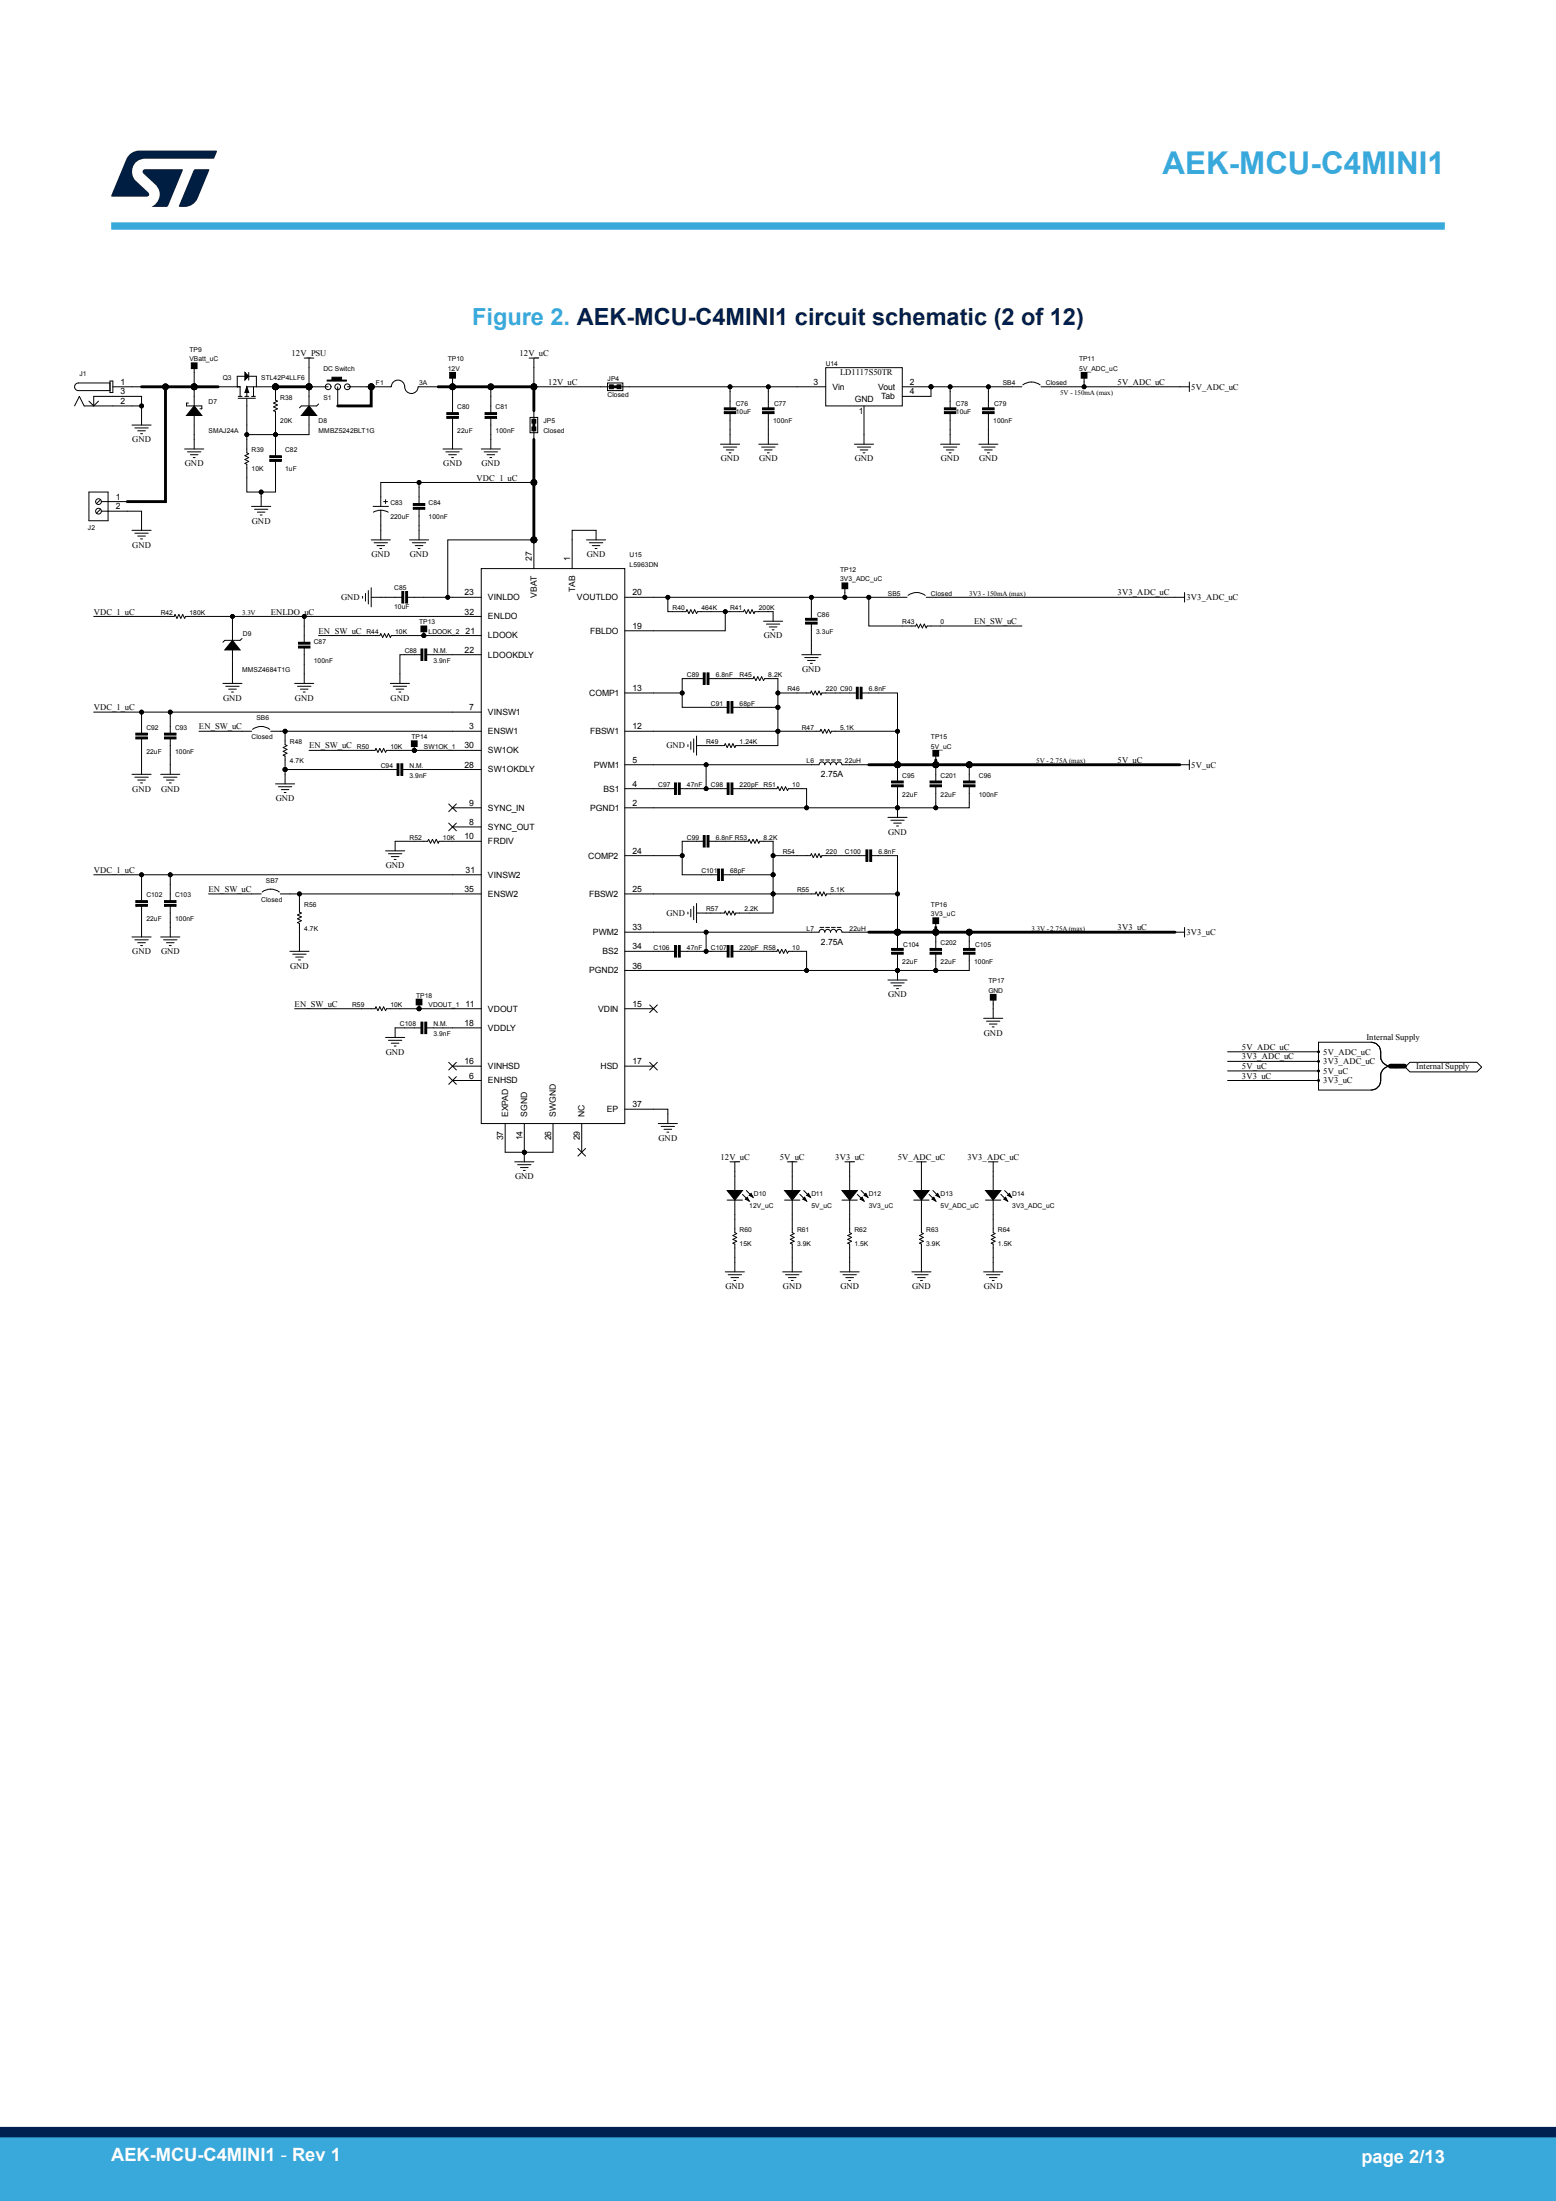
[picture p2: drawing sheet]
<svg xmlns="http://www.w3.org/2000/svg" width="210mm" height="297mm" viewBox="0 0 210 297" stroke-linecap="round" stroke-linejoin="round" font-family="sans-serif">
<g fill="none" stroke="#000" stroke-width=".13">
<path d="M12 54.1l.6 .7M13.3 54.1l-.7 .7M14.8 51.7h-4.2a.52 .52 0 0 0-.5 .5 .52 .52 0 0 0 .5 .5h4.2M14.8 51.4h.4v1.6h-.4zM15.2 52.2h2.6M17.8 53.5h-5.2v1.3M17.8 54.8h-6.4l-.7-1.3-.6 1.3M17.8 57.4h2.6M18.2 57.7h1.8M18.6 58.1h1M19 58.5h.2M19.1 56.1v1.3"/>
<path d="M26.2 59.3v1.3M41.1 48.3h1.3M41.7 48.3v1.3M61.1 59.3v1.3M66.2 59.3v1.3M71.4 48.3h1.3M72.1 48.3v1.3M97.2 59.9h2.6M98.5 58.6v1.3M102.4 59.9h2.6M103.7 58.6v1.3M115.3 59.9h2.6"/>
<path d="M116.6 58.6v1.3M126.9 59.9h2.6M128.2 58.6v1.3M132.1 59.9h2.6M133.4 58.6v1.3M14.6 67.7h2.6M14.6 69h2.6M24.9 60.6h2.6M25.3 61h1.8M25.7 61.4h1M26.1 61.7h.2M49.7 79.7v1.8"/>
<path d="M50.1 72.9h2.6M50.1 79.3v2.6M50.5 73.2h1.8M50.9 73.6h1M51.3 74h.2M51.4 71.6v1.3M55.3 72.9h2.5M55.7 73.2h1.8M56 73.6h1.1M56.4 74h.3M56.6 71.6v1.3M59.8 60.6h2.6"/>
<path d="M60.2 61h1.8M60.6 61.4h1M60.9 61.7h.3M65 60.6h2.5M65.3 61h1.8M65.7 61.4h1.1M66.1 61.7h.3M79.2 72.9h2.5M79.5 73.2h1.9M79.9 73.6h1.1M80.3 74h.3M80.4 71.6v1.3"/>
<path d="M97.6 60.3h1.8M98 60.7h1M98.4 61.1h.3M102.8 60.3h1.8M103.2 60.7h1M103.6 61.1h.2M115.7 60.3h1.8M116.1 60.7h1M116.5 61.1h.2M127.3 60.3h1.8M127.7 60.7h1M128.1 61.1h.3"/>
<path d="M132.5 60.3h1.8M132.9 60.7h1M133.3 61.1h.2M30.1 92.2h2.6M30.5 92.6h1.8M30.9 93h1M31.2 93.4h.3M31.4 90.9v1.3M39.8 92.2h2.6M40.2 92.6h1.8M40.5 93h1.1M40.9 93.4h.3"/>
<path d="M41.1 90.9v1.3M48.9 80.5v.2M49.3 80.1v1M50.1 80.6h1.3M52.7 92.2h2.6M53.1 92.6h1.8M53.5 93h1M53.8 93.4h.3M54 90.9v1.3M93.6 99.7v1.8M94 99.3v2.6M103 83.8h2.6"/>
<path d="M103.4 84.2h1.8M103.8 84.6h1.1M104.2 85h.3M104.3 82.5v1.3M108.2 88.3h2.6M108.6 88.7h1.8M109 89.1h1M109.4 89.5h.2M109.5 87.1v1.2M21.7 104.5h2.6M22.1 104.9h1.8M22.5 105.3h1"/>
<path d="M22.8 105.6h.3M23 103.2v1.3M37.2 105.8h2.6M37.6 106.2h1.8M38 106.6h1M38.3 106.9h.3M38.5 104.5v1.3M52 114.8h2.6M52.4 115.2h1.8M52.8 115.6h1M53.2 116h.3M53.3 113.5v1.3"/>
<path d="M55.9 113.5h1.8l.1-.2 .3 .5 .3-.5 .2 .5 .3-.5 .2 .5 .2-.3h1.8M60.6 108.5l1 1M60.6 111.1l1 1M61.6 108.5l-1 1M61.6 111.1l-1 1M92.8 100.5v.2M93.2 100.1v1M94 100.6h1.3M119.8 110.3h2.6M120.2 110.7h1.8M120.6 111.1h1M121 111.5h.3"/>
<path d="M121.1 109v1.3M21.7 126.4h2.6M22.1 126.8h1.8M22.5 127.2h1M22.8 127.6h.3M23 125.1v1.3M39.1 128.4h2.6M39.5 128.8h1.8M39.9 129.1h1M40.3 129.5h.2M40.4 127.1v1.3M52 140h2.6"/>
<path d="M53.3 138.7v1.3M87.7 135.6l1 1M88.7 135.6l-1 1M92.8 123.1v.2M93.2 122.7v1M93.6 122.3v1.8M94 123.2h1.3M94 121.9v2.6M119.8 132.2h2.6M120.2 132.6h1.8M120.6 133h1M121 133.4h.3"/>
<path d="M121.1 131v1.2M132.8 137.4h2.5M133.1 137.8h1.8M133.5 138.2h1.1M133.9 138.6h.3M134 136.1v1.3M52.4 140.4h1.8M52.8 140.8h1M53.2 141.2h.3M60.6 143.3l1 1.1M60.6 145.3l1 1M61.6 143.3l-1 1.1"/>
<path d="M61.6 145.3l-1 1M69.5 156.8h2.6M69.9 157.2h1.8M70.2 157.6h1.1M70.6 157.9h.3M70.8 155.5v1.3M78 155l1 1M79 155l-1 1M87.7 143.3l1 1.1M88.7 143.3l-1 1.1M98.5 156.8h1.3M99.2 156.8v1.3"/>
<path d="M114 156.8h1.3M114.7 156.8v1.3M123.7 156.8h1.3M124.4 156.8v1.3M133.4 156.8h1.3M134 156.8v1.3M97.9 171.6h2.6M98.3 172h1.8M98.7 172.4h1M99 172.8h.3M99.2 170.3v1.3M105.6 171.6h2.6"/>
<path d="M106 172h1.8M106.4 172.4h1M106.8 172.8h.3M106.9 170.3v1.3M113.4 171.6h2.6M113.8 172h1.8M114.2 172.4h1M114.5 172.8h.3M114.7 170.3v1.3M123.1 171.6h2.5M123.5 172h1.8M123.8 172.4h1.1"/>
<path d="M124.2 172.8h.3M124.4 170.3v1.3M132.8 171.6h2.5M133.1 172h1.8M133.5 172.4h1.1M133.9 172.8h.3M134 170.3v1.3"/>
<circle cx="121.1" cy="109" r=".26"/>
<circle cx="121.1" cy="131" r=".26"/>
<circle cx="70.8" cy="155.5" r=".26"/>
</g>
<g fill="#000">
<circle cx="121.1" cy="109" r=".26"/>
<circle cx="121.1" cy="131" r=".26"/>
<circle cx="70.8" cy="155.5" r=".26"/>
</g>
<circle cx="13.3" cy="69" r=".39" fill="#fff"/>
<g fill="none" stroke="#000" stroke-width=".13">
<path d="M13.6 68.7l-.6 .6"/>
<circle cx="13.3" cy="69" r=".39"/>
</g>
<circle cx="13.3" cy="67.7" r=".39" fill="#fff"/>
<g fill="none" stroke="#000" stroke-width=".13">
<path d="M17.8 53.5h1.3v2.6M17.8 52.2h1.3M17.8 54.8h1.3M25.2 54.8h2v.4h-.2M25.4 54.4h-.2v.4M25.8 49h.8v.7h-.8zM26.2 49.6v5.1M26.2 56v1.3M26.2 57.4v1.9M26.2 54.8l1 1.3h-2zM29.4 52.2h3v1.3M32 52.2v-1.4h2.6v1.4"/>
<path d="M32.1 53.5h.6M32.1 53.7h2.4M33.1 53.5h.5M33.1 50.3l.5 .5-.5 .5zM33.3 52.2l.3 .8h-.5zM33.3 53.7v4.9h8.4v-1.2M33.3 58.6v2.5l.3 .1-.5 .3 .5 .2-.5 .3 .5 .3-.5 .2 .2 .2v3.7h3.9v-4.3M33.3 53.5v-1.3h3.9v1.8l.2 .1-.5 .3 .5 .2-.5 .3 .5 .3-.5 .2 .3 .2v6M33.6 50.3v1M34 53.5h.5M34.2 52.2v1.3M40.7 54.8l-.3 .2"/>
<path d="M40.7 54.8h2M41.7 54.8l1 1.3h-2zM41.7 49.6v5.1M41.7 56v1.3M41.7 52.2h2.6M43 54.5l-.3 .3M44.2 51.3h.6v-.4h1.3v.4h.6v.1h-2.5zM45.6 52.2v2.6M46.9 52.2h5.9M52.8 52.2a.9 .9 0 0 1 .9-.9 .9 .9 0 0 1 .9 .9 .9 .9 0 0 0 .9 .9 .9 .9 0 0 0 .9-.9M56.4 52.2h2.7M60.3 56.2h1.6v.3h-1.6z"/>
<path d="M60.3 55.7h1.6v.2h-1.6zM60.7 50.3h.8v.7h-.8zM61.1 50.9v4.9M61.1 56.3v3M65.5 56.2h1.5v.3h-1.5zM65.5 55.7h1.5v.2h-1.5zM66.2 52.2v3.6M66.2 56.3v3M71.5 56.3h1.1v2.1h-1.1zM71.8 57.6h.5v.5h-.5zM71.8 56.6h.5v.5h-.5zM72.1 49.6v2.6h10.4"/>
<path d="M72.1 55.4v1.4M72.1 57.9v1.4M82 51.7h2.1v1h-2.1zM82.3 51.9h.5v.6h-.5zM83.3 51.9h.5v.6h-.5zM83.5 52.2h27.9M97.8 55.6h1.5v.2h-1.5zM97.8 55h1.5v.3h-1.5zM98.5 52.2v3M98.5 55.7v2.9M102.9 55.6h1.6v.2h-1.6zM102.9 55h1.6v.3h-1.6z"/>
<path d="M103.7 52.2v3M103.7 55.7v2.9M111.4 49.6h10.4v5.2h-10.4zM116.6 54.8v3.8M121.8 52.2h3.8M125.6 52.2h12.3M125.6 52.2v1.3h-3.8M127.5 55.6h1.5v.2h-1.5zM127.5 55h1.5v.3h-1.5zM128.2 52.2v3M128.2 55.7v2.9M132.6 55.6h1.6v.2h-1.6z"/>
<path d="M132.6 55h1.6v.3h-1.6zM133.4 52.2v3M133.4 55.7v2.9M140.4 51.9a1.94 1.94 0 0 0-2.4 0M140.5 52.2h20M145.9 50.3h.8v.7h-.8zM146.3 50.9v1.3M160.5 51.5v1.3M12 66.4h2.6v3.9h-2.6zM13.6 67.4l-.6 .6M13.7 69h.9M13.7 67.7h.9"/>
<path d="M17.2 69h1.9v2.6M17.8 71.6h2.6M18.2 71.9h1.8M18.6 72.3h1M19 72.7h.2M34 68.3h2.5M34.3 68.7h1.9M34.7 69.1h1.1M35.1 69.5h.3M35.2 66.4v1.9M36.4 62h1.6v.3h-1.6zM36.4 61.5h1.6v.2h-1.6z"/>
<path d="M50.4 68.3h2M51.4 68.8l-1 .3M51.4 68.8v2.8M51.4 68.8l1 .3M51.8 67.7h.5M52 67.4v.5M54.2 79.8h.3v1.6h-.3zM54.7 79.8h.3v1.6h-.3zM55.8 68.5h1.5v.2h-1.5zM55.8 67.9h1.5v.3h-1.5zM56.6 65.1v3M56.6 68.6v3"/>
<path d="M65 76.7h19.3v74.9h-19.3zM72.1 76.7v-3.8h-11.7v7.7h-5.5M72.1 65.1h-20.7v3.2M80.4 71.6h-3.2v5.1M113.6 78.7h.8v.7h-.8zM114 79.3v1.3M159.9 80v1.2M12.6 83.2h10.9l.1-.3 .3 .5 .2-.5 .3 .5 .3-.5 .2 .5 .1-.2h40M12.6 96.1h52.4M18.3 99.4h1.6v.3h-1.6zM18.3 98.9h1.6v.3h-1.6zM19.1 96.1v3"/>
<path d="M19.1 99.6v4.9M22.2 99.4h1.6v.3h-1.6zM22.2 98.9h1.6v.3h-1.6zM23 96.1v3M23 99.6v3.6M26.9 98.7h7.1M30.3 86.4l-.2 .3M31.4 86.4l1 1.3h-2.1zM31.4 83.2v3.2M31.4 87.7v1.3M31.4 89v1.9M32.7 86.2l-.3 .2h-2"/>
<path d="M34.1 98.4a1.94 1.94 0 0 1 2.3 0M36.5 98.7h28.5M38.5 98.7v1.8l.2 .1-.5 .3 .5 .2-.5 .3 .5 .2-.5 .3 .3 .1v2.5M40.3 87.2h1.5v.2h-1.5zM40.3 86.7h1.5v.2h-1.5zM41.1 83.2v3.6M41.1 87.3v3.6M43 85.8h8.3l.1-.3 .2 .5 .3-.5 .3 .5 .2-.5 .3 .5 .1-.2h12.2M51.4 80.6h3M55.5 100h.8v.7h-.8zM56.8 87.6h.3v1.5h-.3zM56.8 84.5h.8v.7h-.8z"/>
<path d="M56.9 88.3h-2.9v2.6M57.2 85.1v.7M57.3 87.6h.3v1.5h-.3zM57.5 88.3h7.5M60.4 80.6h4.6M84.3 80.6h38.1M84.3 98.7h20.7v1.9h-5.7l-.1 .3-.3-.5-.2 .5-.3-.5-.3 .5-.2-.5-.1 .2h-2.5M84.3 93.5h7.8M90.1 80.6v1.9h2.5l.1-.2 .3 .5 .2-.5 .3 .5 .2-.5 .3 .5 .1-.3h3.8v2.6h-13.6M94.9 90.8h.3v1.5h-.3zM95 91.6h-2.9v3.8h6.2M95.4 90.8h.3v1.5h-.3z"/>
<path d="M95.6 91.6h6l.2-.3 .2 .5 .3-.5 .2 .5 .3-.5 .2 .5 .2-.2h1.8v3.8M97.9 82.5h2.4l.2-.2 .2 .5 .3-.5 .2 .5 .3-.5 .3 .5 .1-.3h2.4M98.1 94.7h.3v1.5h-.3zM98.7 94.7h.2v1.5h-.2zM98.8 95.4h6.2M105 95.4v3.3h5.7l.1-.3 .3 .5 .2-.5 .3 .5 .2-.5 .3 .5 .1-.2h8.9M105 93.5h4.4l.1-.2 .3 .5 .2-.5 .3 .5 .2-.5 .3 .5 .1-.3h4.8M108.7 84h1.6v.2h-1.6zM108.7 83.4h1.6v.3h-1.6zM109.5 80.6v3M109.5 84.1v3M115.6 92.7h.2v1.6h-.2z"/>
<path d="M116.1 92.7h.2v1.6h-.2zM116.2 93.5h4.9v12M117.3 80.6v3.9h6.3l.1-.3 .3 .5 .2-.5 .3 .5 .2-.5 .3 .5 .1-.2h12.8M122.5 80.3a1.94 1.94 0 0 1 2.4 0M125 80.6h34.9M12.6 118h52.4M17.8 104.5h2.6M18.2 104.9h1.8M18.6 105.3h1M19 105.6h.2M19.1 118v3.7M23 118v3.7"/>
<path d="M38.5 103.8h15.2M41.7 101.3h8.9l.1-.3 .3 .5 .3-.5 .2 .5 .3-.5 .2 .5 .2-.2h12.8M53.3 113.5h2.6M53.6 103.1h.2v1.5h-.2zM54.1 103.1h.3v1.5h-.3zM54.2 103.8h10.8M55.9 100.6v.7M61.1 113.5h3.9M61.1 109h3.9M61.1 111.6h3.9M84.3 103.2h26.2a.39 .39 0 0 1 .4-.4 .39 .39 0 0 1 .4 .4 .38 .38 0 0 1 .4-.4 .38 .38 0 0 1 .4 .4 .39 .39 0 0 1 .4-.4 .39 .39 0 0 1 .4 .4 .38 .38 0 0 1 .3-.4 .38 .38 0 0 1 .4 .4h3.7M84.3 115.5h7.8"/>
<path d="M84.3 106.4h6.9M91 105.6h.3v1.6h-.3zM91.6 105.6h.2v1.6h-.2zM94.9 112.7h.3v1.6h-.3zM95 113.5h-2.9v4.5h4.9M95.3 103.2v3.2h-3.6M95.3 106.4h3M95.4 112.7h.3v1.6h-.3zM95.6 113.5h5.4l.1-.2 .3 .5 .2-.5 .3 .5 .2-.5 .3 .5 .1-.3h1.8v4.5M96.8 117.3h.3v1.5h-.3zM97.4 117.3h.2v1.5h-.2zM97.5 118h6.8"/>
<path d="M98.1 105.6h.3v1.6h-.3zM98.7 105.6h.2v1.6h-.2zM98.8 106.4h6.1l.1-.2 .2 .5 .3-.5 .3 .5 .2-.5 .3 .5 .1-.3h2.5v2.6h-24.6M104.3 118v2.6h-20M104.3 115.5h5.1l.1-.3 .3 .5 .2-.5 .3 .5 .2-.5 .3 .5 .1-.2h6.1M110.7 102.5h.5M111.4 102.5h.6M112.2 102.5h.5M113 102.5h.5M116.9 114.7h.2v1.5h-.2zM117.4 114.7h.2v1.5h-.2zM117.5 115.5h3.6v12.6"/>
<path d="M120.4 105.9h1.5v.3h-1.5zM120.4 105.4h1.5v.2h-1.5zM121.1 106v3h-12.2M125.5 105.9h1.6v.3h-1.6zM125.5 105.4h1.6v.2h-1.6zM125.9 101.3h.8v.7h-.8zM126.3 101.9v.6M126.3 103.2v2.3M126.3 106v3M130 105.9h1.6v.3h-1.6zM130 105.4h1.6v.2h-1.6zM130.8 106v3h-9.7"/>
<path d="M130.8 103.2v2.3M159.2 103.2h1.3M160.5 102.5v1.3M17.8 126.4h2.6M18.2 126.8h1.8M18.3 122h1.6v.3h-1.6zM18.3 121.5h1.6v.3h-1.6zM18.6 127.2h1M19 127.6h.2M19.1 122.2v4.2M22.2 122h1.6v.3h-1.6zM22.2 121.5h1.6v.3h-1.6z"/>
<path d="M23 122.2v2.9M28.1 120.6h7.1M37.7 120.4a1.94 1.94 0 0 0-2.3 0M37.8 120.6h27.2M39.8 136.1h10.8l.1-.2 .3 .5 .3-.5 .2 .5 .3-.5 .2 .5 .2-.3h12.8M40.4 120.6v2.5l.3 .1-.5 .3 .5 .2-.5 .3 .5 .2-.5 .3 .2 .1v2.5M53.3 138.7h3.6M56.2 134.8h.7v.8h-.7zM56.6 135.5v.6M56.8 137.9h.3v1.6h-.3zM57.3 137.9h.3v1.6h-.3zM57.5 138.7h7.5"/>
<path d="M84.3 125.8h26.2a.39 .39 0 0 1 .4-.4 .39 .39 0 0 1 .4 .4 .38 .38 0 0 1 .4-.4 .38 .38 0 0 1 .4 .4 .39 .39 0 0 1 .4-.4 .39 .39 0 0 1 .4 .4 .38 .38 0 0 1 .3-.4 .38 .38 0 0 1 .4 .4h3.7M84.3 128.4h6.9M84.3 136.1h3.9M91 127.6h.3v1.5h-.3zM91.6 127.6h.2v1.5h-.2zM95.3 128.4h3M95.3 125.8v2.6h-3.6M98.1 127.6h.3v1.5h-.3zM98.7 127.6h.2v1.5h-.2zM98.8 128.4h6.1l.1-.3 .2 .5 .3-.5 .3 .5 .2-.5 .3 .5 .1-.2h2.5v2.6h-24.6M108.9 131h12.2M110.7 125.1h.5"/>
<path d="M111.4 125.1h.6M112.2 125.1h.5M113 125.1h.5M120.4 128.5h1.5v.3h-1.5zM120.4 128h1.5v.2h-1.5zM121.1 120.6h-9.5l-.2 .3-.2-.5-.3 .5-.2-.5-.3 .5-.2-.5-.2 .2h-5.7v2.6h-5l-.1 .3-.3-.6-.2 .6-.3-.6-.3 .6-.2-.6-.1 .3h-2.5M121.1 128.6v2.4M125.5 128.5h1.6v.3h-1.6zM125.5 128h1.6v.2h-1.6zM125.9 123.9h.8v.7h-.8zM126.3 124.5v.6M126.3 125.8v2.3"/>
<path d="M126.3 128.6v2.4M130 128.5h1.6v.3h-1.6zM130 128h1.6v.2h-1.6zM130.8 128.6v2.4h-9.7M130.8 125.8v2.3M133.7 134.2h.7v.8h-.7zM134 134.8v1.3M158.6 125.8h1.3M159.9 125.1v1.3M61.1 143.9h3.9M61.1 145.8h3.9M68.2 151.6v3.9h6.4v-3.9"/>
<path d="M70.8 151.6v3.9M78.5 151.6v3.9M84.3 149.7h5.8v1.9M84.3 143.9h3.9M88.8 151.6h2.6M89.2 152h1.8M89.6 152.4h1M90 152.8h.3M99.2 158.1v2.5M106.3 156.8h1.3M106.9 156.8v3.8M114.7 158.1v2.5"/>
<path d="M124.4 158.1v2.5M134 158.1v2.5M165.7 145.8h12.3M165.7 141.9h12.3M165.7 143.2h12.3M165.7 144.5h12.3M178 140.6h7.1l.6 .2 .5 .5 .1 .6v1l.4 .5 .6 .5-.6 .4-.4 .5v1l-.1 .6-.5 .5-.6 .2h-7.1zM185.1 140.6a1.29 1.29 0 0 1 1.2 1.3 1.56 1.56 0 0 0 .9 1.9l.4 .1M187.6 143.9a1.29 1.29 0 0 0-1.3 1.3 1.56 1.56 0 0 1-.8 1.8l-.4 .1M187.6 143.9h2M189.6 144l.7-.7h9l.7 .7-.7 .6h-9zM98.1 160.6h2.1l-1 1.3z"/>
<path d="M98.1 161.9h2.1M99.2 161.9v4.4l.2 .2-.5 .2 .5 .3-.5 .2 .5 .3-.5 .3 .3 .1v2.4M100.2 161.2l.9 .9M100.6 161.8l.3-.2 .2 .5zM100.7 160.6l.9 1M101.1 161.3l.3-.3 .2 .6zM105.9 160.6h2.1l-1.1 1.3zM105.9 161.9h2.1M106.9 161.9v4.4l.3 .2-.5 .2 .5 .3-.5 .2 .5 .3-.5 .3 .2 .1v2.4M108 161.2l.9 .9M108.3 161.8l.3-.2 .3 .5zM108.5 160.6l.9 1"/>
<path d="M108.9 161.3l.2-.3 .3 .6zM113.6 161.9h2.1M113.6 160.6h2.1l-1 1.3zM114.7 161.9v4.4l.2 .2-.5 .2 .5 .3-.5 .2 .5 .3-.5 .3 .3 .1v2.4M115.7 161.2l.9 .9M116.1 161.8l.2-.2 .3 .5zM116.2 160.6l.9 1M116.6 161.3l.3-.3 .2 .6zM123.3 160.6h2.1l-1 1.3zM123.3 161.9h2.1M124.4 161.9v4.4l.2 .2-.5 .2 .5 .3-.5 .2 .5 .3-.5 .3 .3 .1v2.4M125.4 161.2l.9 .9"/>
<path d="M125.8 161.8l.2-.2 .3 .5zM125.9 160.6l.9 1M126.3 161.3l.3-.3 .2 .6zM133 161.9h2.1M133 160.6h2.1l-1.1 1.3zM134 161.9v4.4l.3 .2-.5 .2 .5 .3-.5 .2 .5 .3-.5 .3 .2 .1v2.4M135.1 161.2l.9 .9M135.5 161.8l.2-.2 .3 .5zM135.6 160.6l.9 1M136 161.3l.2-.3 .3 .6z"/>
<circle cx="19.1" cy="54.8" r=".26"/>
<circle cx="22.3" cy="52.2" r=".39"/>
<circle cx="26.2" cy="52.2" r=".39"/>
<circle cx="33.3" cy="58.6" r=".26"/>
<circle cx="37.2" cy="58.6" r=".26"/>
<circle cx="37.2" cy="52.2" r=".39"/>
<circle cx="41.7" cy="52.2" r=".39"/>
<circle cx="44.3" cy="52.2" r=".39"/>
<circle cx="45.6" cy="52.2" r=".39"/>
<circle cx="46.9" cy="52.2" r=".39"/>
<circle cx="50.1" cy="52.2" r=".39"/>
<circle cx="61.1" cy="52.2" r=".39"/>
<circle cx="66.2" cy="52.2" r=".39"/>
<circle cx="72.1" cy="52.2" r=".39"/>
<circle cx="98.5" cy="52.2" r=".26"/>
<circle cx="103.7" cy="52.2" r=".26"/>
<circle cx="125.6" cy="52.2" r=".26"/>
<circle cx="128.2" cy="52.2" r=".26"/>
<circle cx="133.4" cy="52.2" r=".26"/>
<circle cx="146.3" cy="52.2" r=".26"/>
<circle cx="13.3" cy="67.7" r=".39"/>
<circle cx="35.2" cy="66.4" r=".26"/>
<circle cx="56.6" cy="65.1" r=".26"/>
<circle cx="72.1" cy="65.1" r=".39"/>
<circle cx="72.1" cy="72.9" r=".39"/>
<circle cx="19.1" cy="96.1" r=".26"/>
<circle cx="23" cy="96.1" r=".26"/>
<circle cx="31.4" cy="83.2" r=".26"/>
<circle cx="38.5" cy="98.7" r=".26"/>
<circle cx="41.1" cy="83.2" r=".26"/>
<circle cx="57.2" cy="85.8" r=".26"/>
<circle cx="60.4" cy="80.6" r=".26"/>
<circle cx="90.1" cy="80.6" r=".26"/>
<circle cx="92.1" cy="93.5" r=".26"/>
<circle cx="97.9" cy="82.5" r=".26"/>
<circle cx="105" cy="93.5" r=".26"/>
<circle cx="105" cy="95.4" r=".26"/>
<circle cx="105" cy="98.7" r=".26"/>
<circle cx="109.5" cy="80.6" r=".26"/>
<circle cx="114" cy="80.6" r=".26"/>
<circle cx="117.3" cy="80.6" r=".26"/>
<circle cx="121.1" cy="98.7" r=".26"/>
<circle cx="19.1" cy="118" r=".26"/>
<circle cx="23" cy="118" r=".26"/>
<circle cx="38.5" cy="103.8" r=".26"/>
<circle cx="55.9" cy="101.3" r=".26"/>
<circle cx="92.1" cy="115.5" r=".26"/>
<circle cx="95.3" cy="103.2" r=".26"/>
<circle cx="95.3" cy="106.4" r=".26"/>
<circle cx="104.3" cy="115.5" r=".26"/>
<circle cx="104.3" cy="118" r=".26"/>
<circle cx="108.9" cy="109" r=".26"/>
<circle cx="121.1" cy="103.2" r=".39"/>
<circle cx="121.1" cy="109" r=".26"/>
<circle cx="126.3" cy="103.2" r=".39"/>
<circle cx="126.3" cy="109" r=".26"/>
<circle cx="130.8" cy="103.2" r=".39"/>
<circle cx="40.4" cy="120.6" r=".26"/>
<circle cx="56.6" cy="136.1" r=".26"/>
<circle cx="95.3" cy="125.8" r=".26"/>
<circle cx="95.3" cy="128.4" r=".26"/>
<circle cx="104.3" cy="120.6" r=".26"/>
<circle cx="108.9" cy="131" r=".26"/>
<circle cx="121.1" cy="125.8" r=".39"/>
<circle cx="121.1" cy="120.6" r=".26"/>
<circle cx="121.1" cy="131" r=".26"/>
<circle cx="126.3" cy="125.8" r=".39"/>
<circle cx="126.3" cy="131" r=".26"/>
<circle cx="130.8" cy="125.8" r=".39"/>
<circle cx="70.8" cy="155.5" r=".26"/>
<circle cx="178" cy="141.9" r=".13"/>
<circle cx="178" cy="144.5" r=".13"/>
<circle cx="178" cy="143.2" r=".13"/>
<circle cx="178" cy="145.8" r=".13"/>
</g>
<g fill="#000">
<circle cx="19.1" cy="54.8" r=".26"/>
<circle cx="22.3" cy="52.2" r=".39"/>
<circle cx="26.2" cy="52.2" r=".39"/>
<circle cx="33.3" cy="58.6" r=".26"/>
<circle cx="37.2" cy="58.6" r=".26"/>
<circle cx="37.2" cy="52.2" r=".39"/>
<circle cx="41.7" cy="52.2" r=".39"/>
<circle cx="50.1" cy="52.2" r=".39"/>
<circle cx="61.1" cy="52.2" r=".39"/>
<circle cx="66.2" cy="52.2" r=".39"/>
<circle cx="72.1" cy="52.2" r=".39"/>
<circle cx="98.5" cy="52.2" r=".26"/>
<circle cx="103.7" cy="52.2" r=".26"/>
<circle cx="125.6" cy="52.2" r=".26"/>
<circle cx="128.2" cy="52.2" r=".26"/>
<circle cx="133.4" cy="52.2" r=".26"/>
<circle cx="146.3" cy="52.2" r=".26"/>
<circle cx="35.2" cy="66.4" r=".26"/>
<circle cx="56.6" cy="65.1" r=".26"/>
<circle cx="72.1" cy="65.1" r=".39"/>
<circle cx="72.1" cy="72.9" r=".39"/>
<circle cx="19.1" cy="96.1" r=".26"/>
<circle cx="23" cy="96.1" r=".26"/>
<circle cx="31.4" cy="83.2" r=".26"/>
<circle cx="38.5" cy="98.7" r=".26"/>
<circle cx="41.1" cy="83.2" r=".26"/>
<circle cx="57.2" cy="85.8" r=".26"/>
<circle cx="60.4" cy="80.6" r=".26"/>
<circle cx="90.1" cy="80.6" r=".26"/>
<circle cx="92.1" cy="93.5" r=".26"/>
<circle cx="97.9" cy="82.5" r=".26"/>
<circle cx="105" cy="93.5" r=".26"/>
<circle cx="105" cy="95.4" r=".26"/>
<circle cx="105" cy="98.7" r=".26"/>
<circle cx="109.5" cy="80.6" r=".26"/>
<circle cx="114" cy="80.6" r=".26"/>
<circle cx="117.3" cy="80.6" r=".26"/>
<circle cx="121.1" cy="98.7" r=".26"/>
<circle cx="19.1" cy="118" r=".26"/>
<circle cx="23" cy="118" r=".26"/>
<circle cx="38.5" cy="103.8" r=".26"/>
<circle cx="55.9" cy="101.3" r=".26"/>
<circle cx="92.1" cy="115.5" r=".26"/>
<circle cx="95.3" cy="103.2" r=".26"/>
<circle cx="95.3" cy="106.4" r=".26"/>
<circle cx="104.3" cy="115.5" r=".26"/>
<circle cx="104.3" cy="118" r=".26"/>
<circle cx="108.9" cy="109" r=".26"/>
<circle cx="121.1" cy="103.2" r=".39"/>
<circle cx="121.1" cy="109" r=".26"/>
<circle cx="126.3" cy="103.2" r=".39"/>
<circle cx="126.3" cy="109" r=".26"/>
<circle cx="130.8" cy="103.2" r=".39"/>
<circle cx="40.4" cy="120.6" r=".26"/>
<circle cx="56.6" cy="136.1" r=".26"/>
<circle cx="95.3" cy="125.8" r=".26"/>
<circle cx="95.3" cy="128.4" r=".26"/>
<circle cx="104.3" cy="120.6" r=".26"/>
<circle cx="108.9" cy="131" r=".26"/>
<circle cx="121.1" cy="125.8" r=".39"/>
<circle cx="121.1" cy="120.6" r=".26"/>
<circle cx="121.1" cy="131" r=".26"/>
<circle cx="126.3" cy="125.8" r=".39"/>
<circle cx="126.3" cy="131" r=".26"/>
<circle cx="130.8" cy="125.8" r=".39"/>
<circle cx="70.8" cy="155.5" r=".26"/>
<circle cx="178" cy="141.9" r=".13"/>
<circle cx="178" cy="144.5" r=".13"/>
<circle cx="178" cy="143.2" r=".13"/>
<circle cx="178" cy="145.8" r=".13"/>
</g>
<g fill="#000">
<path d="M26.2 54.8l1 1.3h-2zM33.1 50.3l.5 .5-.5 .5zM33.3 52.2l.3 .8h-.5zM41.7 54.8l1 1.3h-2zM31.4 86.4l1 1.3h-2.1zM98.1 160.6h2.1l-1 1.3zM100.6 161.8l.3-.2 .2 .5zM101.1 161.3l.3-.3 .2 .6zM105.9 160.6h2.1l-1.1 1.3zM108.3 161.8l.3-.2 .3 .5zM108.9 161.3l.2-.3 .3 .6zM113.6 160.6h2.1l-1 1.3z"/>
<path d="M116.1 161.8l.2-.2 .3 .5zM116.6 161.3l.3-.3 .2 .6zM123.3 160.6h2.1l-1 1.3zM125.8 161.8l.2-.2 .3 .5zM126.3 161.3l.3-.3 .2 .6zM133 160.6h2.1l-1.1 1.3zM135.5 161.8l.2-.2 .3 .5zM136 161.3l.2-.3 .3 .6z"/>
<path d="M25.8 49h.8v.7h-.8z" fill-rule="evenodd"/>
<path d="M44.2 51.3h.6v-.4h1.3v.4h.6v.1h-2.5z" fill-rule="evenodd"/>
<path d="M60.3 56.2h1.6v.3h-1.6z" fill-rule="evenodd"/>
<path d="M60.3 55.7h1.6v.2h-1.6z" fill-rule="evenodd"/>
<path d="M60.7 50.3h.8v.7h-.8z" fill-rule="evenodd"/>
<path d="M65.5 56.2h1.5v.3h-1.5z" fill-rule="evenodd"/>
<path d="M65.5 55.7h1.5v.2h-1.5z" fill-rule="evenodd"/>
<path d="M71.8 57.6h.5v.5h-.5z" fill-rule="evenodd"/>
<path d="M71.8 56.6h.5v.5h-.5z" fill-rule="evenodd"/>
<path d="M82.3 51.9h.5v.6h-.5z" fill-rule="evenodd"/>
<path d="M83.3 51.9h.5v.6h-.5z" fill-rule="evenodd"/>
<path d="M97.8 55.6h1.5v.2h-1.5z" fill-rule="evenodd"/>
<path d="M97.8 55h1.5v.3h-1.5z" fill-rule="evenodd"/>
<path d="M102.9 55.6h1.6v.2h-1.6z" fill-rule="evenodd"/>
<path d="M102.9 55h1.6v.3h-1.6z" fill-rule="evenodd"/>
<path d="M127.5 55.6h1.5v.2h-1.5z" fill-rule="evenodd"/>
<path d="M127.5 55h1.5v.3h-1.5z" fill-rule="evenodd"/>
<path d="M132.6 55.6h1.6v.2h-1.6z" fill-rule="evenodd"/>
<path d="M132.6 55h1.6v.3h-1.6z" fill-rule="evenodd"/>
<path d="M145.9 50.3h.8v.7h-.8z" fill-rule="evenodd"/>
<path d="M36.4 62h1.6v.3h-1.6z" fill-rule="evenodd"/>
<path d="M36.4 61.5h1.6v.2h-1.6z" fill-rule="evenodd"/>
<path d="M54.2 79.8h.3v1.6h-.3z" fill-rule="evenodd"/>
<path d="M54.7 79.8h.3v1.6h-.3z" fill-rule="evenodd"/>
<path d="M55.8 68.5h1.5v.2h-1.5z" fill-rule="evenodd"/>
<path d="M55.8 67.9h1.5v.3h-1.5z" fill-rule="evenodd"/>
<path d="M113.6 78.7h.8v.7h-.8z" fill-rule="evenodd"/>
<path d="M18.3 99.4h1.6v.3h-1.6z" fill-rule="evenodd"/>
<path d="M18.3 98.9h1.6v.3h-1.6z" fill-rule="evenodd"/>
<path d="M22.2 99.4h1.6v.3h-1.6z" fill-rule="evenodd"/>
<path d="M22.2 98.9h1.6v.3h-1.6z" fill-rule="evenodd"/>
<path d="M40.3 87.2h1.5v.2h-1.5z" fill-rule="evenodd"/>
<path d="M40.3 86.7h1.5v.2h-1.5z" fill-rule="evenodd"/>
<path d="M55.5 100h.8v.7h-.8z" fill-rule="evenodd"/>
<path d="M56.8 87.6h.3v1.5h-.3z" fill-rule="evenodd"/>
<path d="M56.8 84.5h.8v.7h-.8z" fill-rule="evenodd"/>
<path d="M57.3 87.6h.3v1.5h-.3z" fill-rule="evenodd"/>
<path d="M94.9 90.8h.3v1.5h-.3z" fill-rule="evenodd"/>
<path d="M95.4 90.8h.3v1.5h-.3z" fill-rule="evenodd"/>
<path d="M98.1 94.7h.3v1.5h-.3z" fill-rule="evenodd"/>
<path d="M98.7 94.7h.2v1.5h-.2z" fill-rule="evenodd"/>
<path d="M108.7 84h1.6v.2h-1.6z" fill-rule="evenodd"/>
<path d="M108.7 83.4h1.6v.3h-1.6z" fill-rule="evenodd"/>
<path d="M115.6 92.7h.2v1.6h-.2z" fill-rule="evenodd"/>
<path d="M116.1 92.7h.2v1.6h-.2z" fill-rule="evenodd"/>
<path d="M53.6 103.1h.2v1.5h-.2z" fill-rule="evenodd"/>
<path d="M54.1 103.1h.3v1.5h-.3z" fill-rule="evenodd"/>
<path d="M91 105.6h.3v1.6h-.3z" fill-rule="evenodd"/>
<path d="M91.6 105.6h.2v1.6h-.2z" fill-rule="evenodd"/>
<path d="M94.9 112.7h.3v1.6h-.3z" fill-rule="evenodd"/>
<path d="M95.4 112.7h.3v1.6h-.3z" fill-rule="evenodd"/>
<path d="M96.8 117.3h.3v1.5h-.3z" fill-rule="evenodd"/>
<path d="M97.4 117.3h.2v1.5h-.2z" fill-rule="evenodd"/>
<path d="M98.1 105.6h.3v1.6h-.3z" fill-rule="evenodd"/>
<path d="M98.7 105.6h.2v1.6h-.2z" fill-rule="evenodd"/>
<path d="M116.9 114.7h.2v1.5h-.2z" fill-rule="evenodd"/>
<path d="M117.4 114.7h.2v1.5h-.2z" fill-rule="evenodd"/>
<path d="M120.4 105.9h1.5v.3h-1.5z" fill-rule="evenodd"/>
<path d="M120.4 105.4h1.5v.2h-1.5z" fill-rule="evenodd"/>
<path d="M125.5 105.9h1.6v.3h-1.6z" fill-rule="evenodd"/>
<path d="M125.5 105.4h1.6v.2h-1.6z" fill-rule="evenodd"/>
<path d="M125.9 101.3h.8v.7h-.8z" fill-rule="evenodd"/>
<path d="M130 105.9h1.6v.3h-1.6z" fill-rule="evenodd"/>
<path d="M130 105.4h1.6v.2h-1.6z" fill-rule="evenodd"/>
<path d="M18.3 122h1.6v.3h-1.6z" fill-rule="evenodd"/>
<path d="M18.3 121.5h1.6v.3h-1.6z" fill-rule="evenodd"/>
<path d="M22.2 122h1.6v.3h-1.6z" fill-rule="evenodd"/>
<path d="M22.2 121.5h1.6v.3h-1.6z" fill-rule="evenodd"/>
<path d="M56.2 134.8h.7v.8h-.7z" fill-rule="evenodd"/>
<path d="M56.8 137.9h.3v1.6h-.3z" fill-rule="evenodd"/>
<path d="M57.3 137.9h.3v1.6h-.3z" fill-rule="evenodd"/>
<path d="M91 127.6h.3v1.5h-.3z" fill-rule="evenodd"/>
<path d="M91.6 127.6h.2v1.5h-.2z" fill-rule="evenodd"/>
<path d="M98.1 127.6h.3v1.5h-.3z" fill-rule="evenodd"/>
<path d="M98.7 127.6h.2v1.5h-.2z" fill-rule="evenodd"/>
<path d="M120.4 128.5h1.5v.3h-1.5z" fill-rule="evenodd"/>
<path d="M120.4 128h1.5v.2h-1.5z" fill-rule="evenodd"/>
<path d="M125.5 128.5h1.6v.3h-1.6z" fill-rule="evenodd"/>
<path d="M125.5 128h1.6v.2h-1.6z" fill-rule="evenodd"/>
<path d="M125.9 123.9h.8v.7h-.8z" fill-rule="evenodd"/>
<path d="M130 128.5h1.6v.3h-1.6z" fill-rule="evenodd"/>
<path d="M130 128h1.6v.2h-1.6z" fill-rule="evenodd"/>
<path d="M133.7 134.2h.7v.8h-.7z" fill-rule="evenodd"/>
</g>
<path d="M19.1 52.2h3.2M29.4 52.2h-7.1v15.5h-5.1M37.2 52.2h4.5M50.1 52.2v2.6h-4.5M59.1 52.2h13v3.2M72.1 59.3v13.6M72.1 56.8v1.1M82.5 52.2h1M117.3 103.2h9M126.3 102.5v.7h32.9M117.3 125.8h41.3M126.3 125.1v.7" fill="none" stroke="#000" stroke-width=".39"/>
<path d="M187.6 143.9h2" fill="none" stroke="#000" stroke-width=".65"/>
<path d="M187.9 143.6l.5 .5" fill="none" stroke="#000" stroke-width=".17"/>
<path d="M15 30.5h180" fill="none" stroke="#39a9dc" stroke-width="1"/>
<g fill="#001e41">
<path d="M17.6 20.8l.8-.4 .4-.1h10.4l.1 .1-.5 1h-9.2a1.74 1.74 0 0 0-1.6 1 1.74 1.74 0 0 0 .3 2l1.7 1.6 .1 .2-.1 .3h-5l2.1-5z"/>
<path d="M26.2 22.9l1.9-.1 .2 .1-1.6 3.9a1.92 1.92 0 0 1-1.8 1.1h-.7l-.1-.1z"/>
<path d="M19.4 22.9l5.2-.1 .1 .1-2.1 5h-2.1a1.85 1.85 0 0 0 .5-2.9l-1.6-1.6-.2-.2z"/>
</g>
<g fill="#39a9dc">
<path d="M0 288.4h210v8.6h-210z" fill-rule="evenodd"/>
<path d="M-.1 288.4h210.2v4.4h-210.2z" fill-rule="evenodd"/>
</g>
<path d="M0 287.7h210" fill="none" stroke="#002052" stroke-width="1.4"/>
<text font-size="4.2" fill="#39a9dc" x="156.9" y="23.5">AEK-MCU-C4MINI1</text>
<text font-size="3.2" fill="#39a9dc" x="63.7" y="43.8">Figure 2. AEK-MCU-C4MINI1 circuit schematic (2 of 12)</text>
<g font-size="2.5" fill="#fff">
<text x="15" y="291.6">AEK-MCU-C4MINI1 - Rev 1</text>
<text x="183.7" y="291.9">page 2/13</text>
</g>
<g font-size="1.2">
<text x="16.3" y="51.9">1</text>
<text x="16.3" y="53.2">3</text>
<text x="39.3" y="48.1">12V_PSU</text>
<text x="70.1" y="48.1">12V_uC</text>
<text x="74" y="51.9">12V_uC</text>
<text x="109.8" y="51.9">3</text>
<text x="112.3" y="52.6">Vin</text>
<text x="113.4" y="50.6">LD1117S50TR</text>
<text x="118.5" y="52.6">Vout</text>
<text x="118.9" y="53.9">Tab</text>
<text x="122.8" y="53.2">4</text>
<text x="122.8" y="51.9">2</text>
<text x="150.8" y="51.9">5V_ADC_uC</text>
<text x="160.8" y="52.6">5V_ADC_uC</text>
<text x="16.3" y="54.5">2</text>
<text x="17.9" y="59.7">GND</text>
<text x="115.4" y="54.3">GND</text>
<text x="115.9" y="55.8">1</text>
<text x="25" y="62.9">GND</text>
<text x="59.8" y="62.9">GND</text>
<text x="64.3" y="64.8">VDC_1_uC</text>
<text x="65" y="62.9">GND</text>
<text x="97.3" y="62.3">GND</text>
<text x="102.4" y="62.3">GND</text>
<text x="115.4" y="62.3">GND</text>
<text x="127" y="62.3">GND</text>
<text x="132.1" y="62.3">GND</text>
<text x="15.6" y="67.4">1</text>
<text x="15.6" y="68.7">2</text>
<text x="34" y="70.7">GND</text>
<text x="17.9" y="73.9">GND</text>
<text x="50.1" y="75.2">GND</text>
<text x="55.3" y="75.2">GND</text>
<text x="71.8" y="75.7" transform="rotate(-90 71.8 75.7)">27</text>
<text x="77" y="75.7" transform="rotate(-90 77 75.7)">1</text>
<text x="79.2" y="75.2">GND</text>
<text x="12.6" y="82.9">VDC_1_uC</text>
<text x="36.5" y="82.9">ENLDO_uC</text>
<text x="46.1" y="81">GND</text>
<text x="62.7" y="80.3">23</text>
<text x="62.7" y="82.9">32</text>
<text x="65.9" y="83.6">ENLDO</text>
<text x="65.9" y="81">VINLDO</text>
<text x="72.4" y="80.6" transform="rotate(-90 72.4 80.6)">VBAT</text>
<text x="77.6" y="79.8" transform="rotate(-90 77.6 79.8)">TAB</text>
<text x="77.9" y="81">VOUTLDO</text>
<text x="85.4" y="80.3">20</text>
<text x="150.8" y="80.3">3V3_ADC_uC</text>
<text x="160.1" y="81">3V3_ADC_uC</text>
<text x="43" y="85.5">EN_SW_uC</text>
<text x="62.7" y="88.1">22</text>
<text x="62.8" y="85.5">21</text>
<text x="65.9" y="88.7">LDOOKDLY</text>
<text x="65.9" y="86.2">LDOOK</text>
<text x="79.6" y="85.5">FBLDO</text>
<text x="85.4" y="84.9">19</text>
<text x="103.1" y="86.2">GND</text>
<text x="131.5" y="84.2">EN_SW_uC</text>
<text x="12.6" y="95.8">VDC_1_uC</text>
<text x="30.1" y="94.5">GND</text>
<text x="39.8" y="94.5">GND</text>
<text x="52.7" y="94.5">GND</text>
<text x="63.3" y="95.8">7</text>
<text x="79.5" y="93.9">COMP1</text>
<text x="85.4" y="93.3">13</text>
<text x="108.3" y="90.7">GND</text>
<text x="26.9" y="98.4">EN_SW_uC</text>
<text x="41.7" y="101">EN_SW_uC</text>
<text x="62.7" y="101">30</text>
<text x="63.3" y="98.4">3</text>
<text x="65.9" y="99.1">ENSW1</text>
<text x="65.9" y="101.6">SW1OK</text>
<text x="65.9" y="96.5">VINSW1</text>
<text x="79.6" y="99.1">FBSW1</text>
<text x="85.4" y="98.4">12</text>
<text x="90" y="101">GND</text>
<text x="17.9" y="106.8">GND</text>
<text x="21.7" y="106.8">GND</text>
<text x="62.7" y="103.6">28</text>
<text x="65.9" y="104.2">SW1OKDLY</text>
<text x="80.1" y="103.6">PWM1</text>
<text x="81.4" y="106.8">BS1</text>
<text x="85.4" y="102.9">5</text>
<text x="85.4" y="106.2">4</text>
<text x="110.8" y="104.9">2.75A</text>
<text x="150.8" y="102.9">5V_uC</text>
<text x="160.8" y="103.6">5V_uC</text>
<text x="37.2" y="108.1">GND</text>
<text x="62.7" y="113.3">10</text>
<text x="63.3" y="108.7">9</text>
<text x="63.3" y="111.3">8</text>
<text x="65.9" y="109.4">SYNC_IN</text>
<text x="65.9" y="112">SYNC_OUT</text>
<text x="65.9" y="113.9">FRDIV</text>
<text x="79.6" y="109.4">PGND1</text>
<text x="85.4" y="108.7">2</text>
<text x="119.9" y="112.6">GND</text>
<text x="12.6" y="117.8">VDC_1_uC</text>
<text x="52.1" y="117.1">GND</text>
<text x="62.8" y="117.8">31</text>
<text x="65.9" y="118.4">VINSW2</text>
<text x="79.4" y="115.8">COMP2</text>
<text x="85.4" y="115.2">24</text>
<text x="28.1" y="120.4">EN_SW_uC</text>
<text x="62.7" y="120.4">35</text>
<text x="65.9" y="121">ENSW2</text>
<text x="79.5" y="121">FBSW2</text>
<text x="85.4" y="120.4">25</text>
<text x="85.4" y="125.5">33</text>
<text x="90" y="123.6">GND</text>
<text x="150.8" y="125.5">3V3_uC</text>
<text x="17.9" y="128.8">GND</text>
<text x="21.7" y="128.8">GND</text>
<text x="39.2" y="130.7">GND</text>
<text x="79.5" y="131.3">PGND2</text>
<text x="80" y="126.2">PWM2</text>
<text x="81.3" y="128.8">BS2</text>
<text x="85.4" y="128.1">34</text>
<text x="85.4" y="130.7">36</text>
<text x="110.8" y="127.5">2.75A</text>
<text x="160.1" y="126.2">3V3_uC</text>
<text x="39.8" y="135.9">EN_SW_uC</text>
<text x="62.8" y="135.9">11</text>
<text x="65.9" y="136.5">VDOUT</text>
<text x="80.7" y="136.5">VDIN</text>
<text x="85.4" y="135.9">15</text>
<text x="119.9" y="134.6">GND</text>
<text x="52.1" y="142.3">GND</text>
<text x="62.7" y="138.4">18</text>
<text x="62.7" y="143.6">16</text>
<text x="65.9" y="139.1">VDDLY</text>
<text x="85.4" y="143.6">17</text>
<text x="132.8" y="139.7">GND</text>
<text x="167.6" y="141.7">5V_ADC_uC</text>
<text x="167.6" y="143">3V3_ADC_uC</text>
<text x="178.6" y="142.3">5V_ADC_uC</text>
<text x="178.6" y="143.6">3V3_ADC_uC</text>
<text x="184.4" y="140.4">Internal Supply</text>
<text x="63.3" y="145.5">6</text>
<text x="65.9" y="144.3">VINHSD</text>
<text x="65.9" y="146.2">ENHSD</text>
<text x="81.1" y="144.3">HSD</text>
<text x="85.4" y="149.4">37</text>
<text x="167.6" y="144.3">5V_uC</text>
<text x="167.6" y="145.5">3V3_uC</text>
<text x="178.6" y="146.2">3V3_uC</text>
<text x="178.6" y="144.9">5V_uC</text>
<text x="191.1" y="144.3">Internal Supply</text>
<text x="67.9" y="153.9" transform="rotate(-90 67.9 153.9)">37</text>
<text x="68.6" y="150.7" transform="rotate(-90 68.6 150.7)">EXPAD</text>
<text x="70.5" y="153.9" transform="rotate(-90 70.5 153.9)">14</text>
<text x="71.1" y="150.7" transform="rotate(-90 71.1 150.7)">SGND</text>
<text x="74.4" y="153.9" transform="rotate(-90 74.4 153.9)">26</text>
<text x="75" y="150.7" transform="rotate(-90 75 150.7)">SWGND</text>
<text x="78.3" y="153.9" transform="rotate(-90 78.3 153.9)">29</text>
<text x="78.9" y="150.7" transform="rotate(-90 78.9 150.7)">NC</text>
<text x="81.9" y="150.1">EP</text>
<text x="88.9" y="153.9">GND</text>
<text x="69.5" y="159.1">GND</text>
<text x="97.2" y="156.5">12V_uC</text>
<text x="105.2" y="156.5">5V_uC</text>
<text x="112.7" y="156.5">3V3_uC</text>
<text x="121.2" y="156.5">5V_ADC_uC</text>
<text x="130.6" y="156.5">3V3_ADC_uC</text>
<text x="97.9" y="173.9">GND</text>
<text x="105.7" y="173.9">GND</text>
<text x="113.4" y="173.9">GND</text>
<text x="123.1" y="173.9">GND</text>
<text x="132.8" y="173.9">GND</text>
</g>
<g font-size=".9">
<text x="25.6" y="47.5">TP9</text>
<text x="10.7" y="50.7">J1</text>
<text x="25.6" y="48.8">VBatt_uC</text>
<text x="30.1" y="51.3">Q3</text>
<text x="35.2" y="51.3">STL42P4LLF6</text>
<text x="37.8" y="53.9">R38</text>
<text x="43.6" y="53.9">S1</text>
<text x="43.6" y="50">DC Switch</text>
<text x="50.7" y="52">F1</text>
<text x="56.6" y="52">3A</text>
<text x="60.4" y="48.8">TP10</text>
<text x="60.4" y="50">12V</text>
<text x="82" y="51.5">JP4</text>
<text x="82" y="53.5">Closed</text>
<text x="111.4" y="49.4">U14</text>
<text x="135.3" y="52">SB4</text>
<text x="141.1" y="52">Closed</text>
<text x="143.1" y="53.3">5V - 150mA (max)</text>
<text x="145.7" y="48.8">TP11</text>
<text x="145.7" y="50">5V_ADC_uC</text>
<text x="28.1" y="54.6">D7</text>
<text x="28.1" y="58.4">SMAJ24A</text>
<text x="37.8" y="57.1">20K</text>
<text x="43" y="58.4">MMBZ5242BLT1G</text>
<text x="43" y="57.1">D8</text>
<text x="61.7" y="58.4">22uF</text>
<text x="61.7" y="55.2">C80</text>
<text x="66.9" y="55.2">C81</text>
<text x="66.9" y="58.4">100nF</text>
<text x="73.3" y="58.4">Closed</text>
<text x="73.3" y="57.1">JP5</text>
<text x="99.3" y="55.9">10uF</text>
<text x="99.3" y="54.8">C76</text>
<text x="104.3" y="57.1">100nF</text>
<text x="104.5" y="54.8">C77</text>
<text x="129" y="54.8">C78</text>
<text x="129" y="55.9">10uF</text>
<text x="134" y="57.1">100nF</text>
<text x="134.2" y="54.8">C79</text>
<text x="34" y="61">R39</text>
<text x="34" y="63.6">10K</text>
<text x="38.5" y="63.6">1uF</text>
<text x="38.5" y="61">C82</text>
<text x="11.9" y="71.5">J2</text>
<text x="52.7" y="70.1">220uF</text>
<text x="52.7" y="68.1">C83</text>
<text x="57.8" y="70.1">100nF</text>
<text x="57.8" y="68.1">C84</text>
<text x="85" y="75.2">U15</text>
<text x="85" y="76.5">L5963DN</text>
<text x="113.4" y="77.2">TP12</text>
<text x="21.7" y="83">R42</text>
<text x="25.6" y="83">180K</text>
<text x="32.7" y="83">3.3V</text>
<text x="53.2" y="82.2">10uF</text>
<text x="53.2" y="79.6">C85</text>
<text x="90.8" y="82.3">R40</text>
<text x="94.7" y="82.3">464K</text>
<text x="98.5" y="82.3">R41</text>
<text x="102.4" y="82.3">200K</text>
<text x="110.3" y="83.2">C86</text>
<text x="113.4" y="78.4">3V3_ADC_uC</text>
<text x="119.8" y="80.4">SB5</text>
<text x="125.6" y="80.4">Closed</text>
<text x="130.8" y="80.4">3V3 - 150mA (max)</text>
<text x="32.8" y="85.8">D9</text>
<text x="42.4" y="89.4">100nF</text>
<text x="42.4" y="86.8">C87</text>
<text x="49.5" y="85.5">R44</text>
<text x="53.3" y="85.5">10K</text>
<text x="54.6" y="88.1">C88</text>
<text x="56.6" y="84.3">TP13</text>
<text x="57.8" y="85.5">LDOOK_2</text>
<text x="58.5" y="88.1">N.M.</text>
<text x="58.5" y="89.4">3.9nF</text>
<text x="110.2" y="85.5">3.3uF</text>
<text x="121.8" y="84.3">R43</text>
<text x="126.9" y="84.3">0</text>
<text x="32.7" y="90.7">MMSZ4684T1G</text>
<text x="92.7" y="91.4">C89</text>
<text x="95.9" y="95.2">C91</text>
<text x="96.6" y="91.4">6.8nF</text>
<text x="99.8" y="95.2">68pF</text>
<text x="99.8" y="91.4">R45</text>
<text x="103.7" y="91.4">8.2K</text>
<text x="106.3" y="93.3">R46</text>
<text x="111.4" y="93.3">220 C90</text>
<text x="117.3" y="93.3">6.8nF</text>
<text x="19.8" y="98.5">C92</text>
<text x="19.8" y="101.7">22uF</text>
<text x="23.6" y="98.5">C93</text>
<text x="23.6" y="101.7">100nF</text>
<text x="34" y="99.8">Closed</text>
<text x="34.6" y="97.2">SB6</text>
<text x="39.1" y="100.4">R48</text>
<text x="48.2" y="101">R50</text>
<text x="52.7" y="101">10K</text>
<text x="55.5" y="99.8">TP14</text>
<text x="57.2" y="101">SW1OK_1</text>
<text x="95.3" y="100.4">R49</text>
<text x="99.8" y="100.4">1.24K</text>
<text x="108.2" y="98.5">R47</text>
<text x="113.4" y="98.5">5.1K</text>
<text x="125.6" y="99.8">TP15</text>
<text x="125.6" y="101">5V_uC</text>
<text x="39.1" y="103">4.7K</text>
<text x="51.4" y="103.6">C94</text>
<text x="55.3" y="103.6">N.M.</text>
<text x="55.3" y="104.9">3.9nF</text>
<text x="88.8" y="106.2">C97</text>
<text x="92.7" y="106.2">47nF</text>
<text x="95.9" y="106.2">C98</text>
<text x="99.8" y="106.2">220pF R51</text>
<text x="106.9" y="106.2">10</text>
<text x="108.9" y="103">L6</text>
<text x="114" y="103">22uH</text>
<text x="121.8" y="107.5">22uF</text>
<text x="121.8" y="104.9">C95</text>
<text x="126.9" y="107.5">22uF</text>
<text x="126.9" y="104.9">C201</text>
<text x="132.1" y="104.9">C96</text>
<text x="132.1" y="107.5">100nF</text>
<text x="139.9" y="103">5V - 2.75A (max)</text>
<text x="55.3" y="113.3">R52</text>
<text x="59.8" y="113.3">10K</text>
<text x="92.7" y="113.3">C99</text>
<text x="96.6" y="113.3">6.8nF R53</text>
<text x="103" y="113.3">8.2K</text>
<text x="35.9" y="119.1">SB7</text>
<text x="94.7" y="117.8">C101</text>
<text x="98.5" y="117.8">68pF</text>
<text x="105.6" y="115.2">R54</text>
<text x="111.4" y="115.2">220</text>
<text x="114" y="115.2">C100</text>
<text x="118.5" y="115.2">6.8nF</text>
<text x="19.8" y="121.1">C102</text>
<text x="19.8" y="124.3">22uF</text>
<text x="23.6" y="121.1">C103</text>
<text x="23.6" y="124.3">100nF</text>
<text x="35.2" y="121.7">Closed</text>
<text x="41.1" y="125.6">4.7K</text>
<text x="41.1" y="122.3">R56</text>
<text x="95.3" y="123">R57</text>
<text x="100.5" y="123">2.2K</text>
<text x="107.6" y="120.4">R55</text>
<text x="108.9" y="125.6">L7</text>
<text x="112.1" y="120.4">5.1K</text>
<text x="114.7" y="125.6">22uH</text>
<text x="125.6" y="122.3">TP16</text>
<text x="125.6" y="123.6">3V3_uC</text>
<text x="139.2" y="125.6">3.3V - 2.75A (max)</text>
<text x="88.2" y="128.2">C106</text>
<text x="92.7" y="128.2">47nF</text>
<text x="95.9" y="128.2">C107</text>
<text x="99.8" y="128.2">220pF R58</text>
<text x="106.9" y="128.2">10</text>
<text x="121.8" y="130.1">22uF</text>
<text x="121.9" y="127.8">C104</text>
<text x="126.9" y="127.5">C202</text>
<text x="126.9" y="130.1">22uF</text>
<text x="131.5" y="130.1">100nF</text>
<text x="131.6" y="127.8">C105</text>
<text x="47.5" y="135.9">R59</text>
<text x="52.7" y="135.9">10K</text>
<text x="56.2" y="134.6">TP18</text>
<text x="57.8" y="135.9">VDOUT_1</text>
<text x="133.4" y="132.7">TP17</text>
<text x="133.4" y="134">GND</text>
<text x="54" y="138.5">C108</text>
<text x="58.5" y="138.5">N.M.</text>
<text x="58.5" y="139.8">3.9nF</text>
<text x="101.8" y="161.3">D10</text>
<text x="109.5" y="161.3">D11</text>
<text x="117.3" y="161.3">D12</text>
<text x="126.9" y="161.3">D13</text>
<text x="136.6" y="161.3">D14</text>
<text x="99.8" y="166.2">R60</text>
<text x="101.1" y="163">12V_uC</text>
<text x="107.6" y="166.2">R61</text>
<text x="109.5" y="163">5V_uC</text>
<text x="115.3" y="166.2">R62</text>
<text x="117.3" y="163">3V3_uC</text>
<text x="125" y="166.2">R63</text>
<text x="126.9" y="163">5V_ADC_uC</text>
<text x="134.7" y="166.2">R64</text>
<text x="136.6" y="163">3V3_ADC_uC</text>
<text x="99.8" y="168.2">15K</text>
<text x="107.6" y="168.2">3.9K</text>
<text x="115.3" y="168.2">1.5K</text>
<text x="125" y="168.2">3.9K</text>
<text x="134.7" y="168.2">1.5K</text>
</g>
</svg>
